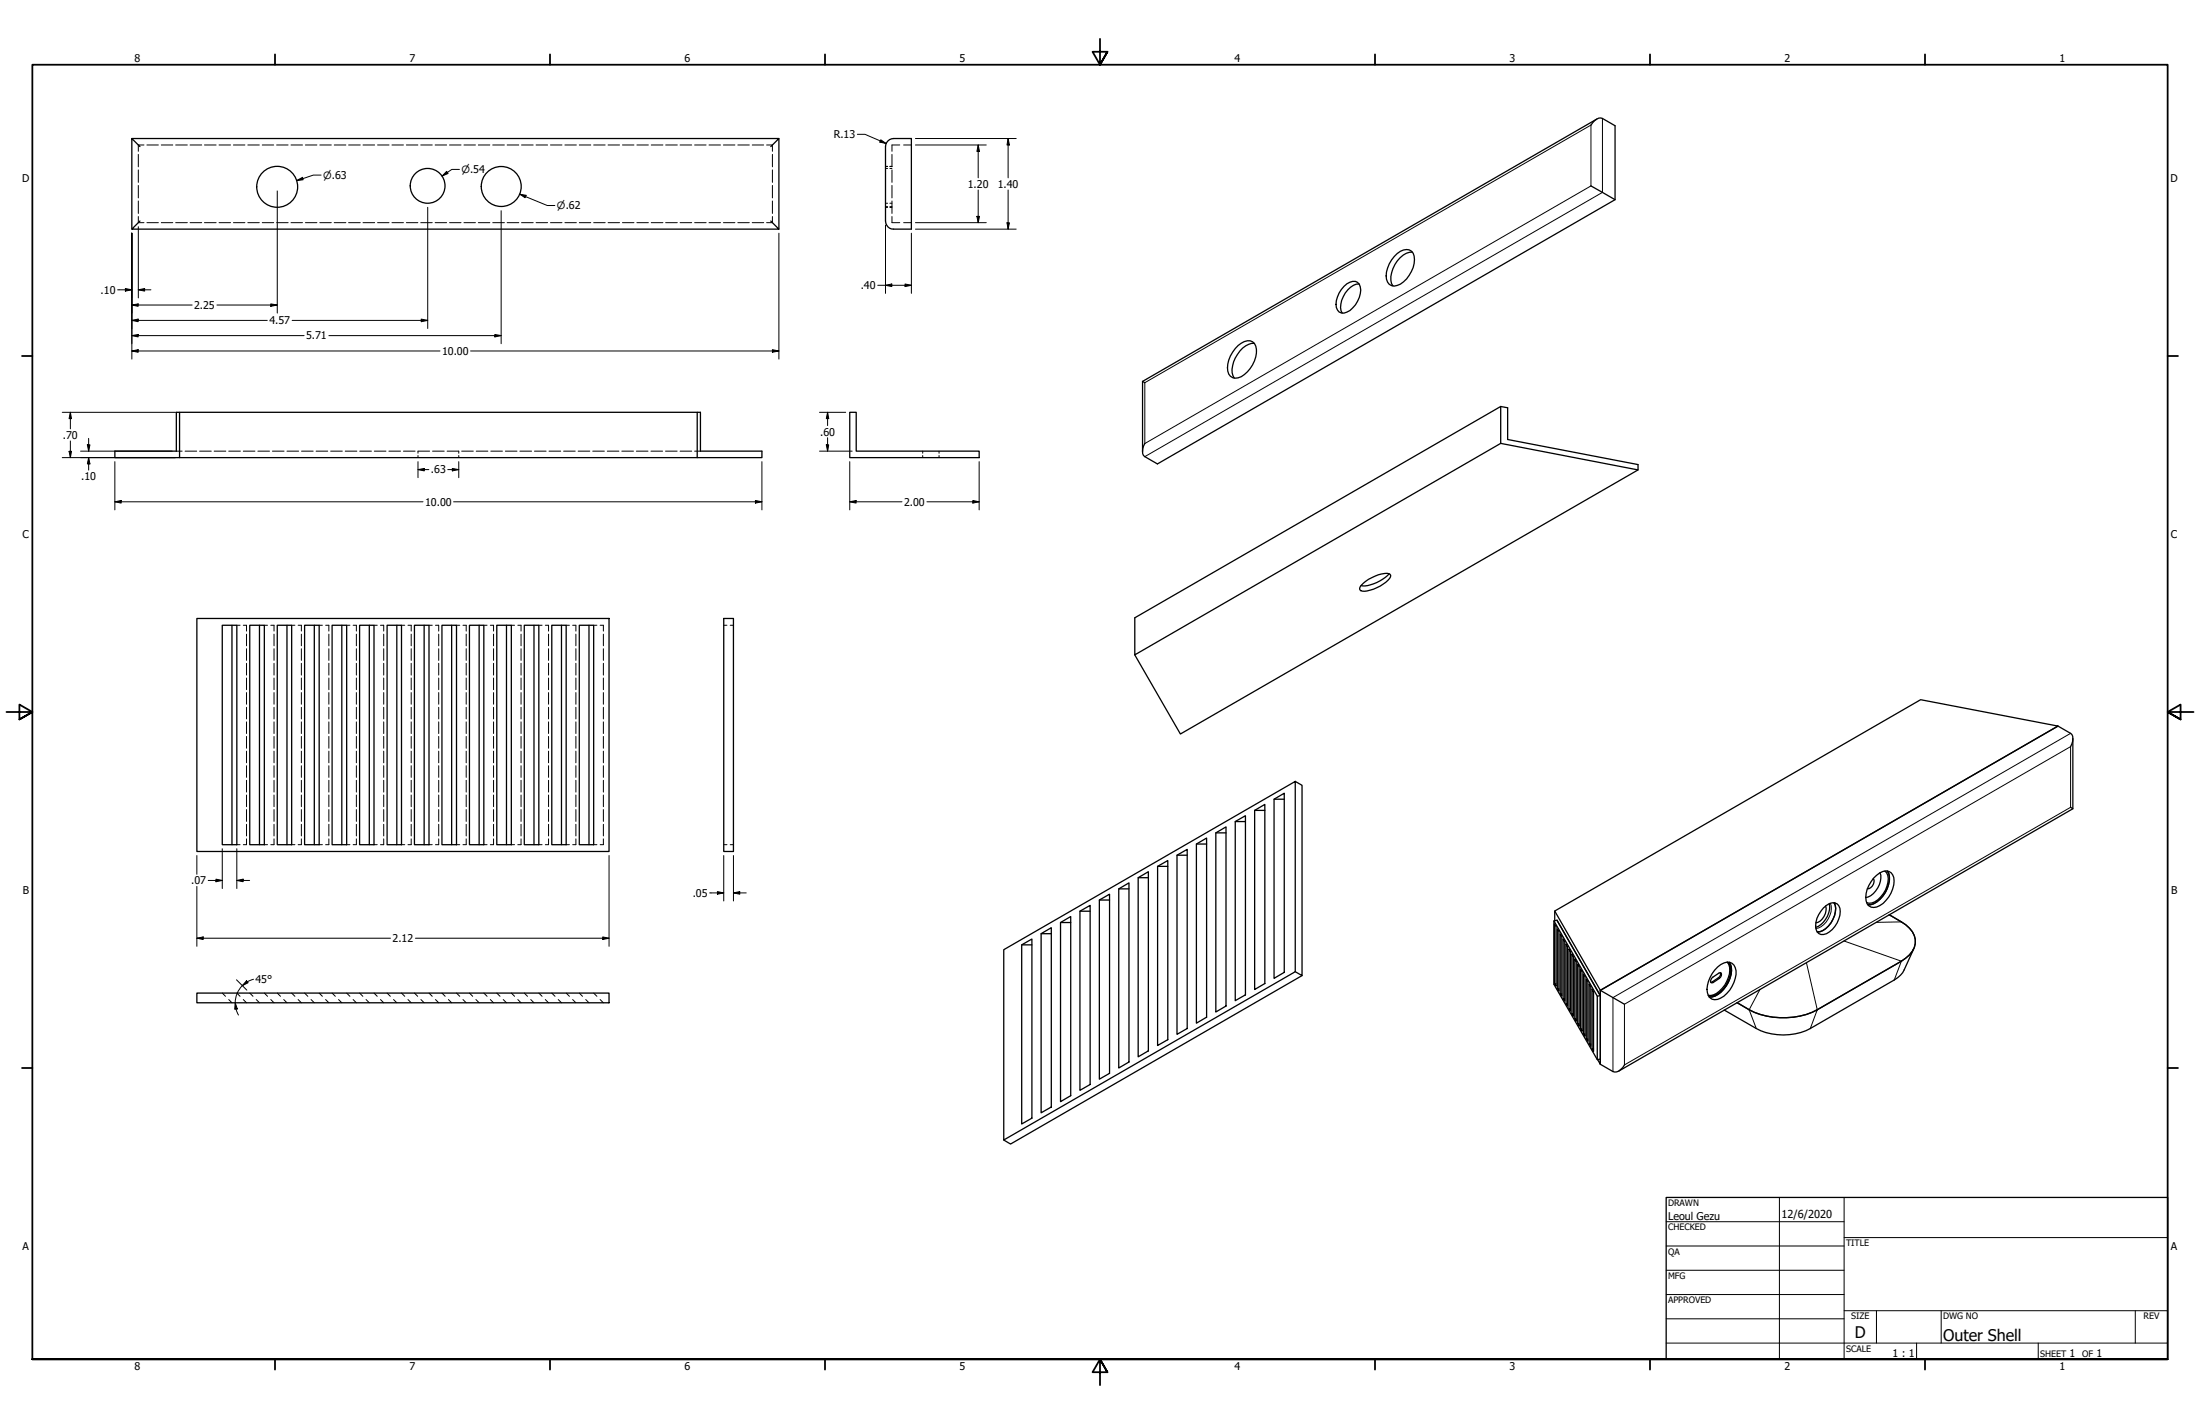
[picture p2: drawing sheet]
<svg xmlns="http://www.w3.org/2000/svg" width="864mm" height="559mm" viewBox="0 0 864 559" stroke-linecap="round" stroke-linejoin="round" font-family="sans-serif">
<!-- layer: Visible (ANSI) -->
<g fill="none" stroke="#000" stroke-width=".51">
<path d="M51.8 54.4h254l-3.2 3.1M54.9 57.5l-3.1-3.1v35.5M305.8 54.4v35.5M348.6 55.3l.6-.5 1.6-.4h7v35.5h-7a3.1 3.1 0 0 1-3.2-3.2v-29.2l.4-1.6zM624.5 49.1a4.1 4.1 0 0 1 4.5-2.6l5 2.8v29.1l-179.7 103.7-4.9-2.9a4 4 0 0 1 0-5.1M626.8 46.7l-178.3 103v27.5M624.5 73l9.5 5.4M54.9 86.7l-3.1 3.2h254l-3.2-3.2M548.4 99.5a4.6 4.6 0 0 1 5.6-.9 7.1 7.1 0 0 1 0 8 9.4 9.4 0 0 1-6.7 5.7 3.3 3.3 0 0 1-3.2-4 12.5 12.5 0 0 1 4.3-8.8zM554.4 98.9a8.7 8.7 0 0 0-7.6 6.5 7.4 7.4 0 0 0 0 6.8M527.6 112.4a4.7 4.7 0 0 1 5.3-1.6 5.9 5.9 0 0 1 0 7.4 6.9 6.9 0 0 1-6.4 4.6 3.6 3.6 0 0 1-1.9-4.8 11.3 11.3 0 0 1 3-5.6zM533.5 111.4a8.2 8.2 0 0 0-6.8 6.5 5.9 5.9 0 0 0 .2 5"/>
<path d="M486 135.6a5.3 5.3 0 0 1 5.7-1.5 6.3 6.3 0 0 1 .7 7.5 11.3 11.3 0 0 1-6.4 6.7 3.3 3.3 0 0 1-4.2-4 12.6 12.6 0 0 1 4.2-8.7zM492.4 134.7a7.8 7.8 0 0 0-6.6 4.4 10.1 10.1 0 0 0-1.8 8.3l.5 1M448.5 149.7l.9 .5M589.1 159.5v14.5l-143.6 83v-14.6l143.6-82.9 2.7 .5v12.5l51.2 9.8v2.1l-179.6 103.6-17.9-31M70.5 179.6h-25.4v-2.6h24.1v-15.2h205.8v15.2h24.1v2.6h-25.4M70.5 161.8v17.8h203.2v-17.8M333.6 161.8h2.5v15.2h48.3v2.6h-50.8zM589.1 174l53.9 10.4M534.4 229.6a14.7 14.7 0 0 1 10.7-4.5l.6 .3a1.68 1.68 0 0 1-.9 2.3 15.6 15.6 0 0 1-10.1 4.3l-.9-.6 .1-1.1zM545.3 225.2a15.6 15.6 0 0 1-10.4 4.7l-.6-.2M77.3 242.7h161.8v91.4h-161.8zM87.2 245.4h5.8v86.1h-5.8z"/>
<path d="M91.1 245.4v86.1M98 245.4h5.8v86.1h-5.8zM101.9 245.4v86.1M108.8 245.4h5.7v86.1h-5.7zM112.6 245.4v86.1M119.6 245.4h5.7v86.1h-5.7zM123.4 245.4v86.1M130.4 245.4h5.7v86.1h-5.7zM134.2 245.4v86.1M141.2 245.4h5.6v86.1h-5.6zM145 245.4v86.1M152 245.4h5.6v86.1h-5.6z"/>
<path d="M155.8 245.4v86.1M162.7 245.4h5.7v86.1h-5.7zM166.5 245.4v86.1M173.5 245.4h5.7v86.1h-5.7zM177.3 245.4v86.1M184.3 245.4h5.6v86.1h-5.6zM188.1 245.4v86.1M195 245.4h5.7v86.1h-5.7zM198.8 245.4v86.1M205.8 245.4h5.7v86.1h-5.7zM209.6 245.4v86.1M216.6 245.4h5.6v86.1h-5.6z"/>
<path d="M220.4 245.4v86.1M227.4 245.4h5.6v86.1h-5.6zM231.2 245.4v86.1M284.1 242.7h3.8v91.4h-3.8zM812.8 293a4.1 4.1 0 0 0 0-5.2l-5-2.9-179.6 103.7v29l5 2.9a3.8 3.8 0 0 0 4.5-2.6M813.7 289.8v27.6l-178.3 102.9M492.5 318l4-2.3v70.3l-4 2.3zM492.5 318h4M500.1 313.6l4-2.3v70.3l-4 2.3zM500.1 313.6h4M508.4 306.6l2.7 1.6v74.6l-2.7-1.5M812.8 316.8l.9 .6"/>
<path d="M454.4 340l4-2.3v70.3l-4 2.3zM454.4 340h4M462 335.6l4-2.3v70.3l-4 2.3zM462 335.6h4M469.6 331.2l4-2.3v70.3l-4 2.3zM469.6 331.2h4M477.3 326.8l4-2.3v70.3l-4 2.3zM477.3 326.8h4M484.9 322.4l4-2.3v70.3l-4 2.3zM484.9 322.4h4M423.9 357.6l4-2.3v70.3l-4 2.3zM423.9 357.6h4"/>
<path d="M431.5 353.2l4-2.3v70.3l-4 2.3zM431.5 353.2h4M439.2 348.8l4-2.3v70.3l-4 2.3zM439.2 348.8h4M446.8 344.4l4-2.3v70.3l-4 2.3zM446.8 344.4h4M610.3 357.5l17.9 31.1 9.5 5.5M715.8 356.2a4.5 4.5 0 0 1 5.4-1.5 4.8 4.8 0 0 1 .6 5.9 8.9 8.9 0 0 1-6 6.1 2.76 2.76 0 0 1-3.1-3.4 10.1 10.1 0 0 1 3.1-7.1zM716.6 355.5a5.5 5.5 0 0 1-3.8 6.6M718.1 354.6a8.6 8.6 0 0 1-5.4 9.3M720 354.3a8.4 8.4 0 0 1-2.3 9.1 5.8 5.8 0 0 1-4.3 2.3M735.3 344.8a2.79 2.79 0 0 1-2.3 3.9"/>
<path d="M735.5 344.6a6.3 6.3 0 0 1 5.9-2.7 4.2 4.2 0 0 1 2 5.3 11.8 11.8 0 0 1-6.7 8.7 3.2 3.2 0 0 1-4.3-3.7 11.6 11.6 0 0 1 3.1-7.6zM738 342.5a8.3 8.3 0 0 1-5.6 9.7M739.9 341.8a4.8 4.8 0 0 1 .8 5.9 10.3 10.3 0 0 1-5.9 6.6l-2.1-.1M740.9 341.8a8.1 8.1 0 0 1-.8 8.4 8.3 8.3 0 0 1-6.9 4.8M741.6 359a21.7 21.7 0 0 1 9.1 6.6 7.3 7.3 0 0 1-2.6 10.4l-34.7 20.2a30.4 30.4 0 0 1-31.5-2.8M394 372.7l114.4-66.1v74.7l-114.4 66.1zM401.1 370.8l4-2.3v70.3l-4 2.3zM401.1 370.8h4M408.7 366.4l4-2.4v70.4l-4 2.3zM408.7 366.4h4M416.3 362l4-2.3v70.3l-4 2.3zM416.3 362h4"/>
<path d="M610 361.4l17 29.5M610.3 361.3v-3.8l143.6-82.9 53.9 10.3-179.6 103.7v2.1M611.2 361.1l17 29.6M611.2 361.1l17 29.6v24.9M611.2 361.1l-1.2 .3v24.9l17 29.5 1.2-.2M674.2 379.5a5.1 5.1 0 0 1 5.7-1.5 5.1 5.1 0 0 1 1.3 5.9 10.6 10.6 0 0 1-8.1 8.4 4 4 0 0 1-2.9-5.6 13.5 13.5 0 0 1 4-7.2zM678.1 377.6a7.2 7.2 0 0 1-.3 7.6 9.6 9.6 0 0 1-6.2 5.5l-1-.1M678.2 377.6a6.7 6.7 0 0 1 0 7.7 8.9 8.9 0 0 1-6.6 5.5l-1-.1M678.8 377.6a7.8 7.8 0 0 1-.4 7.9 10.1 10.1 0 0 1-6.4 5.7h-1.1M751.3 372.2l-3.8 8.4a9 9 0 0 1-3.9 4l-33 19a23.4 23.4 0 0 1-21.2 0l-12.6-7.2M77.3 389.7h161.8v3.8h-161.8zM511.1 382.8l-114.4 66.1-2.7-1.5"/>
<path d="M610.2 386l.6 1v-23.5l-.6-1v23.5l.6 .1M611.3 387.9l.6 1v-23.4l-.6-1v23.4l.6 .2M612.5 389.9l.6 1v-23.4l-.6-1v23.4l.6 .2M613.6 391.9l.6 1v-23.5l-.6-1v23.5l.6 .1M614.7 393.8l.6 1v-23.4l-.6-1v23.4l.6 .2M615.9 395.8l.6 1v-23.4l-.6-1v23.4l.6 .2M617 397.8l.6 1v-23.5l-.6-1v23.5l.6 .2M618.2 399.7l.5 1v-23.4l-.5-1v23.4l.5 .2M628.2 390.7l-1.2 .2v24.9M672.3 383.5l2.5-1.7h.8a1.76 1.76 0 0 1-.7 2.1l-2.4 1.7h-.9a1.76 1.76 0 0 1 .7-2.1zM675.3 381.7a1.69 1.69 0 0 1-.7 2l-3 1.8M619.3 401.7l.6 1v-23.4l-.6-1v23.4l.6 .2"/>
<path d="M620.4 403.7l.6 1v-23.4l-.6-1.1v23.5l.6 .2M621.5 405.6l.7 1.1v-23.5l-.7-1v23.4l.7 .2M622.7 407.6l.6 1v-23.4l-.6-1v23.4l.6 .2M623.8 409.6l.7 1v-23.4l-.7-1.1v23.5l.7 .2M625 411.5l.5 1.1v-23.5l-.5-1v23.4l.5 .2M628.2 415.6v2l-1.1-1.8"/>
<circle cx="108.8" cy="73.3" r="8"/>
<circle cx="167.9" cy="72.9" r="6.8"/>
<circle cx="196.8" cy="73.2" r="7.8"/>
</g>
<!-- layer: Visible Narrow (ANSI) -->
<path d="M629 46.5v29l-179.6 103.7M449.4 150.2l175.1-101.1v23.9l-175.1 101.1zM812.8 287.8l-179.6 103.7v29M718.5 354.5a8.2 8.2 0 0 1-5.7 9.9M709.1 377.8l4.3 18.4-2.8 7.4M723.8 369.3l22.6 7.9-2.8 7.4M746.4 361.8l-9.9 .1M637.7 394.1l175.1-101.1v23.8l-175.1 101.1zM672.1 385.3l.4 .3M674.6 383.7l.3 .2M690.9 388.2l-4.3 8 2.8 7.4" fill="none" stroke="#000" stroke-width=".39"/>
<!-- layer: Visible (ANSI) -->
<circle cx="720.1" cy="354.5" r=".25" fill="#000"/>
<!-- layer: Hidden (ANSI) -->
<g fill="none" stroke="#000" stroke-width=".39">
<path d="M56.5 56.9h-2.2v2.5M57.7 56.9h4.5M63.3 56.9h4.5M69 56.9h4.5M74.6 56.9h4.6M80.3 56.9h4.5M86 56.9h4.5M91.6 56.9h4.5M97.3 56.9h4.5M102.9 56.9h4.5M108.6 56.9h4.5M114.2 56.9h4.5"/>
<path d="M119.9 56.9h4.5M125.5 56.9h4.5M131.2 56.9h4.6M136.8 56.9h4.6M142.5 56.9h4.6M148.2 56.9h4.5M153.9 56.9h4.5M159.5 56.9h4.5M165.2 56.9h4.5M170.8 56.9h4.5M176.5 56.9h4.5M182.1 56.9h4.5"/>
<path d="M187.8 56.9h4.5M193.4 56.9h4.6M199.1 56.9h4.5M204.7 56.9h4.6M210.4 56.9h4.5M216.1 56.9h4.5M221.7 56.9h4.6M227.4 56.9h4.5M233 56.9h4.6M238.7 56.9h4.5M244.3 56.9h4.6M250 56.9h4.5"/>
<path d="M255.7 56.9h4.5M261.3 56.9h4.6M267 56.9h4.5M272.7 56.9h4.5M278.3 56.9h4.5M284 56.9h4.5M289.6 56.9h4.5M295.3 56.9h4.5M300.9 56.9h2.3v2.5M353.2 56.9h-3.1v2.5M354.7 56.9h3.1M54.3 60.6v4.9"/>
<path d="M54.3 66.7v4.9M54.3 72.8v4.9M54.3 78.9v4.9M303.2 60.6v4.9M303.2 66.7v4.9M303.2 72.8v4.9M303.2 78.9v4.9M347.6 65.3h.8M347.6 66.1h.8M347.6 79.8h.8M349.3 65.3h.8M349.3 66.1h.8"/>
<path d="M349.3 79.8h.8M350.1 60.6v4.9M350.1 66.7v4.9M350.1 72.8v4.9M350.1 78.9v4.9M54.3 85v2.4h2.2M57.7 87.4h4.5M63.3 87.4h4.5M69 87.4h4.5M74.6 87.4h4.6M80.3 87.4h4.5M86 87.4h4.5"/>
<path d="M91.6 87.4h4.5M97.3 87.4h4.5M102.9 87.4h4.5M108.6 87.4h4.5M114.2 87.4h4.5M119.9 87.4h4.5M125.5 87.4h4.5M131.2 87.4h4.6M136.8 87.4h4.6M142.5 87.4h4.6M148.2 87.4h4.5M153.9 87.4h4.5"/>
<path d="M159.5 87.4h4.5M165.2 87.4h4.5M170.8 87.4h4.5M176.5 87.4h4.5M182.1 87.4h4.5M187.8 87.4h4.5M193.4 87.4h4.6M199.1 87.4h4.5M204.7 87.4h4.6M210.4 87.4h4.5M216.1 87.4h4.5M221.7 87.4h4.6"/>
<path d="M227.4 87.4h4.5M233 87.4h4.6M238.7 87.4h4.5M244.3 87.4h4.6M250 87.4h4.5M255.7 87.4h4.5M261.3 87.4h4.6M267 87.4h4.5M272.7 87.4h4.5M278.3 87.4h4.5M284 87.4h4.5M289.6 87.4h4.5"/>
<path d="M295.3 87.4h4.5M303.2 85v2.4h-2.3M347.6 81.1h.8M347.6 81.4h.8M349.3 81.1h.8M349.3 81.4h.8M350.1 85v2.4h3.1M354.7 87.4h3.1M69.2 177h2.3M72.6 177h4.6M78.4 177h4.5M84.1 177h4.5"/>
<path d="M89.8 177h4.6M95.5 177h4.6M101.2 177h4.6M106.9 177h4.6M112.6 177h4.6M118.4 177h4.5M124.1 177h4.6M129.8 177h4.6M135.5 177h4.6M141.2 177h4.6M146.9 177h4.6M152.7 177h4.5"/>
<path d="M158.4 177h4.5M164.1 178.8v.8M168.7 177h-4.6v.9M169.8 177h4.6M175.5 177h4.6v.9M180.1 178.8v.8M181.2 177h4.6M186.9 177h4.6M192.7 177h4.5M198.4 177h4.5M204.1 177h4.6M209.8 177h4.6"/>
<path d="M215.5 177h4.6M221.2 177h4.6M226.9 177h4.6M232.7 177h4.5M238.4 177h4.6M244.1 177h4.6M249.8 177h4.6M255.5 177h4.6M261.2 177h4.6M267 177h4.5M272.7 177h2.3M362.2 177v.9"/>
<path d="M362.2 178.8v.8M368.6 177v.9M368.6 178.8v.8M93 245.4h1.2M95.5 245.4h1.3v2.2M96.8 248.9v4.5M96.8 254.6v4.5M103.8 245.4h1.2M106.3 245.4h1.3v2.2M107.6 248.9v4.5M107.6 254.6v4.5M114.5 245.4h1.3"/>
<path d="M117 245.4h1.3v2.2M118.3 248.9v4.5M118.3 254.6v4.5M125.3 245.4h1.3M127.8 245.4h1.3v2.2M129.1 248.9v4.5M129.1 254.6v4.5M136.1 245.4h1.3M138.6 245.4h1.3v2.2M139.9 248.9v4.5M139.9 254.6v4.5M146.8 245.4h1.3"/>
<path d="M149.4 245.4h1.2v2.2M150.6 248.9v4.5M150.6 254.6v4.5M157.6 245.4h1.3M160.1 245.4h1.3v2.2M161.4 248.9v4.5M161.4 254.6v4.5M168.4 245.4h1.3M170.9 245.4h1.3v2.2M172.2 248.9v4.5M172.2 254.6v4.5M179.2 245.4h1.3"/>
<path d="M181.7 245.4h1.3v2.2M183 248.9v4.5M183 254.6v4.5M189.9 245.4h1.3M192.5 245.4h1.2v2.2M193.7 248.9v4.5M193.7 254.6v4.5M200.7 245.4h1.3M203.3 245.4h1.2v2.2M204.5 248.9v4.5M204.5 254.6v4.5M211.5 245.4h1.3"/>
<path d="M214.1 245.4h1.2v2.2M215.3 248.9v4.5M215.3 254.6v4.5M222.2 245.4h1.3M224.8 245.4h1.3v2.2M226.1 248.9v4.5M226.1 254.6v4.5M233 245.4h1.3M235.6 245.4h1.3v2.2M236.9 248.9v4.5M236.9 254.6v4.5M284.1 245.4h1.3"/>
<path d="M286.6 245.4h1.3M96.8 260.3v4.6M96.8 266.1v4.5M96.8 271.8v4.6M96.8 277.6v4.5M107.6 260.3v4.6M107.6 266.1v4.5M107.6 271.8v4.6M107.6 277.6v4.5M118.3 260.3v4.6M118.3 266.1v4.5M118.3 271.8v4.6"/>
<path d="M118.3 277.6v4.5M129.1 260.3v4.6M129.1 266.1v4.5M129.1 271.8v4.6M129.1 277.6v4.5M139.9 260.3v4.6M139.9 266.1v4.5M139.9 271.8v4.6M139.9 277.6v4.5M150.6 260.3v4.6M150.6 266.1v4.5M150.6 271.8v4.6"/>
<path d="M150.6 277.6v4.5M161.4 260.3v4.6M161.4 266.1v4.5M161.4 271.8v4.6M161.4 277.6v4.5M172.2 260.3v4.6M172.2 266.1v4.5M172.2 271.8v4.6M172.2 277.6v4.5M183 260.3v4.6M183 266.1v4.5M183 271.8v4.6"/>
<path d="M183 277.6v4.5M193.7 260.3v4.6M193.7 266.1v4.5M193.7 271.8v4.6M193.7 277.6v4.5M204.5 260.3v4.6M204.5 266.1v4.5M204.5 271.8v4.6M204.5 277.6v4.5M215.3 260.3v4.6M215.3 266.1v4.5M215.3 271.8v4.6"/>
<path d="M215.3 277.6v4.5M226.1 260.3v4.6M226.1 266.1v4.5M226.1 271.8v4.6M226.1 277.6v4.5M236.9 260.3v4.6M236.9 266.1v4.5M236.9 271.8v4.6M236.9 277.6v4.5M96.8 283.3v4.5M96.8 289v4.6M96.8 294.8v4.5"/>
<path d="M107.6 283.3v4.5M107.6 289v4.6M107.6 294.8v4.5M118.3 283.3v4.5M118.3 289v4.6M118.3 294.8v4.5M129.1 283.3v4.5M129.1 289v4.6M129.1 294.8v4.5M139.9 283.3v4.5M139.9 289v4.6M139.9 294.8v4.5"/>
<path d="M150.6 283.3v4.5M150.6 289v4.6M150.6 294.8v4.5M161.4 283.3v4.5M161.4 289v4.6M161.4 294.8v4.5M172.2 283.3v4.5M172.2 289v4.6M172.2 294.8v4.5M183 283.3v4.5M183 289v4.6M183 294.8v4.5"/>
<path d="M193.7 283.3v4.5M193.7 289v4.6M193.7 294.8v4.5M204.5 283.3v4.5M204.5 289v4.6M204.5 294.8v4.5M215.3 283.3v4.5M215.3 289v4.6M215.3 294.8v4.5M226.1 283.3v4.5M226.1 289v4.6M226.1 294.8v4.5"/>
<path d="M236.9 283.3v4.5M236.9 289v4.6M236.9 294.8v4.5M96.8 300.5v4.6M96.8 306.2v4.6M96.8 312v4.5M96.8 317.7v4.6M107.6 300.5v4.6M107.6 306.2v4.6M107.6 312v4.5M107.6 317.7v4.6M118.3 300.5v4.6"/>
<path d="M118.3 306.2v4.6M118.3 312v4.5M118.3 317.7v4.6M129.1 300.5v4.6M129.1 306.2v4.6M129.1 312v4.5M129.1 317.7v4.6M139.9 300.5v4.6M139.9 306.2v4.6M139.9 312v4.5M139.9 317.7v4.6M150.6 300.5v4.6"/>
<path d="M150.6 306.2v4.6M150.6 312v4.5M150.6 317.7v4.6M161.4 300.5v4.6M161.4 306.2v4.6M161.4 312v4.5M161.4 317.7v4.6M172.2 300.5v4.6M172.2 306.2v4.6M172.2 312v4.5M172.2 317.7v4.6M183 300.5v4.6"/>
<path d="M183 306.2v4.6M183 312v4.5M183 317.7v4.6M193.7 300.5v4.6M193.7 306.2v4.6M193.7 312v4.5M193.7 317.7v4.6M204.5 300.5v4.6M204.5 306.2v4.6M204.5 312v4.5M204.5 317.7v4.6M215.3 300.5v4.6"/>
<path d="M215.3 306.2v4.6M215.3 312v4.5M215.3 317.7v4.6M226.1 300.5v4.6M226.1 306.2v4.6M226.1 312v4.5M226.1 317.7v4.6M236.9 300.5v4.6M236.9 306.2v4.6M236.9 312v4.5M236.9 317.7v4.6M93 331.5h1.2"/>
<path d="M96.8 329.2v2.3h-1.3M96.8 323.5v4.5M103.8 331.5h1.2M107.6 329.2v2.3h-1.3M107.6 323.5v4.5M114.5 331.5h1.3M118.3 323.5v4.5M118.3 329.2v2.3h-1.3M125.3 331.5h1.3M129.1 329.2v2.3h-1.3M129.1 323.5v4.5M136.1 331.5h1.3"/>
<path d="M139.9 329.2v2.3h-1.3M139.9 323.5v4.5M146.8 331.5h1.3M150.6 329.2v2.3h-1.2M150.6 323.5v4.5M157.6 331.5h1.3M161.4 329.2v2.3h-1.3M161.4 323.5v4.5M168.4 331.5h1.3M172.2 329.2v2.3h-1.3M172.2 323.5v4.5M179.2 331.5h1.3"/>
<path d="M183 329.2v2.3h-1.3M183 323.5v4.5M189.9 331.5h1.3M193.7 329.2v2.3h-1.2M193.7 323.5v4.5M200.7 331.5h1.3M204.5 329.2v2.3h-1.2M204.5 323.5v4.5M211.5 331.5h1.3M215.3 329.2v2.3h-1.2M215.3 323.5v4.5M222.2 331.5h1.3"/>
<path d="M226.1 329.2v2.3h-1.3M226.1 323.5v4.5M233 331.5h1.3M236.9 329.2v2.3h-1.3M236.9 323.5v4.5M284.1 331.5h1.3M286.6 331.5h1.3M87.2 389.7l1.3 1.3M89.8 392.2l1.3 1.3M93 389.7l1.2 1.3M95.5 392.2l1.3 1.3M98 389.7l1.3 1.3"/>
<path d="M100.6 392.2l1.3 1.3M103.8 389.7l1.2 1.3M106.3 392.2l1.3 1.3M108.8 389.7l1.3 1.3M111.4 392.2l1.2 1.3M114.5 389.7l1.3 1.3M117 392.2l1.3 1.3M119.6 389.7l1.2 1.3M122.1 392.2l1.3 1.3M125.3 389.7l1.3 1.3M127.8 392.2l1.3 1.3M130.4 389.7l1.2 1.3"/>
<path d="M132.9 392.2l1.3 1.3M136.1 389.7l1.3 1.3M138.6 392.2l1.3 1.3M141.2 389.7l1.2 1.3M143.7 392.2l1.3 1.3M146.8 389.7l1.3 1.3M149.4 392.2l1.2 1.3M152 389.7l1.2 1.3M154.5 392.2l1.3 1.3M157.6 389.7l1.3 1.3M160.1 392.2l1.3 1.3M162.7 389.7l1.3 1.3"/>
<path d="M165.2 392.2l1.3 1.3M168.4 389.7l1.3 1.3M170.9 392.2l1.3 1.3M173.5 389.7l1.3 1.3M176 392.2l1.3 1.3M179.2 389.7l1.3 1.3M181.7 392.2l1.3 1.3M184.3 389.7l1.2 1.3M186.8 392.2l1.3 1.3M189.9 389.7l1.3 1.3M192.5 392.2l1.2 1.3M195 389.7l1.3 1.3"/>
<path d="M197.5 392.2l1.3 1.3M200.7 389.7l1.3 1.3M203.3 392.2l1.2 1.3M205.8 389.7l1.3 1.3M208.3 392.2l1.3 1.3M211.5 389.7l1.3 1.3M214.1 392.2l1.2 1.3M216.6 389.7l1.3 1.3M219.1 392.2l1.3 1.3M222.2 389.7l1.3 1.3M224.8 392.2l1.3 1.3M227.4 389.7l1.3 1.3"/>
<path d="M229.9 392.2l1.3 1.3M233 389.7l1.3 1.3M235.6 392.2l1.3 1.3"/>
</g>
<!-- layer: Border (ANSI) -->
<g fill="none" stroke="#000" stroke-width=".7">
<path d="M431.8 15.2v10.2l-2.9-5.1h5.8l-2.9 5.1 2.9-5.1M107.9 21.3v4.1M215.9 21.3v4.1M323.8 21.3v4.1M539.8 21.3v4.1M647.7 21.3v4.1M755.6 21.3v4.1M8.6 139.7h4.1M850.9 139.7h4.1M2.5 279.4h10.2l-5.1-2.9v5.8l5.1-2.9-5.1 2.9M861.1 279.4h-10.2l5.1-2.9v5.8l-5.1-2.9 5.1 2.9M8.6 419.1h4.1"/>
<path d="M850.9 419.1h4.1M12.7 533.4v-508h838.2v508h-838.2h838.2M107.9 533.4v4.1M215.9 533.4v4.1M323.8 533.4v4.1M434.7 538.5l-2.9-5.1 2.9 5.1h-5.8l2.9-5.1v10.2M539.8 533.4v4.1M647.7 533.4v4.1M755.6 533.4v4.1"/>
</g>
<!-- layer: Title (ANSI) -->
<g fill="none" stroke="#000" stroke-width=".39">
<path d="M654 479.4h69.9M698.5 469.9v63.5M723.9 469.9v63.5M654 488.9h69.9M654 498.5h69.9M723.9 485.6h127M654 508h69.9M654 517.5h69.9M723.9 514.3h127M736.6 514.3v12.7M762 514.3v12.7M838.2 514.3v12.7"/>
<path d="M654 527h196.9M752.3 527v6.4M800.1 527v6.4"/>
</g>
<path d="M654 469.9h196.9v63.5h-196.9z" fill="none" stroke="#000" stroke-width=".51"/>
<!-- layer: Dimension (ANSI) -->
<g fill="none" stroke="#000" stroke-width=".39">
<path d="M336.5 52.7h3l8.4 3.6M345.8 54.9l2.1 1.4-2.5-.5zM359.3 54.4h39.6M359.3 56.9h27.9M384 56.9l.5 2.5h-1zM384 56.9v12.9M395.7 54.4l.5 2.5h-.9zM395.7 54.4v15.4M108.8 74.9v48M116.5 70.9l2.2-1.3 .3 .9zM126 68.7h-3l-6.5 2.2M175.3 67.2l.6 .9-2.4 1z"/>
<path d="M180.3 66.5h-2.9l-3.9 2.6M204 76.2l2.5 .4-.4 1zM204 76.2l10.8 4.4h3M384 74.5v12.9M395.7 74.5v15.4M51.8 91.5v49.4M54.3 89v27.9M167.9 81.3v47.6M196.7 82.7v52.2M305.8 91.5v49.4M347.6 88.3v26.8M357.8 91.5v23.6"/>
<path d="M359.3 89.9h39.6M359.3 87.4h27.9M383.5 84.9h1l-.5 2.5zM395.3 87.4h.9l-.5 2.5zM46.2 113.7h5.6M49.2 113.2l2.6 .5-2.6 .5zM51.8 119.7l2.4-.4v.9zM51.8 119.7h23.6M54.3 113.7l2.5-.5v1zM54.3 113.7h4.9M85.2 119.7h23.6M106.3 119.3l2.5 .4-2.5 .5z"/>
<path d="M344.6 112h13.2M347.6 112l2.5-.6v1.1zM355.3 111.4l2.5 .6-2.5 .5zM51.8 125.7l2.4-.5v1zM51.8 131.7l2.4-.4v.9zM51.8 137.7l2.4-.5v1zM51.8 125.7h53.1M51.8 131.7h67.6M51.8 137.7h120.9M114.7 125.7h53.2M129.1 131.7h67.6M165.4 125.2l2.5 .5-2.5 .5z"/>
<path d="M184.7 137.7h121.1M194.2 131.3l2.5 .4-2.5 .5zM303.2 137.2l2.6 .5-2.6 .5zM24.4 161.8h44.5M24.4 179.6h44.5M27.1 177.1h1l-.5 2.5zM27.6 161.8l.5 2.5h-1zM27.6 161.8v6.5M27.6 173v6.6M31.6 177h36M34.3 174.6h1l-.5 2.4zM34.8 179.6l.5 2.5h-1z"/>
<path d="M34.8 172v5M34.8 179.6v4.9M321.7 161.8h10.3M321.7 177h12.8M324.4 174.6h.9l-.4 2.4zM324.9 161.8l.4 2.5h-.9zM324.9 161.8v5.2M324.9 171.8v5.2M45.1 196.9l2.5-.5v1zM45.1 196.9h121M45.1 181.2v18.9M164.1 184.3l2.5-.5v1z"/>
<path d="M164.1 184.3h4.2M164.1 181.2v6.3M175.8 184.3h4.3M177.5 183.8l2.6 .5-2.6 .5zM178.1 196.9h121M180.1 181.2v6.3M296.5 196.4l2.6 .5-2.6 .5zM299.1 181.2v18.9M333.6 196.9l2.4-.5v1zM333.6 196.9h20.5M333.6 181.2v18.9M363.9 196.9h20.5"/>
<path d="M381.9 196.4l2.5 .5-2.5 .5zM384.4 181.2v18.9M77.3 335.7v7.4M87.2 333.1v15.6M93 333.1v15.6M239.1 335.7v35.6M284.1 335.7v17.9M287.9 335.7v17.9M77.3 347.9v23.4M81.7 345.5h5.5M84.8 345l2.4 .5-2.4 .5zM93 345.5l2.4-.5v1z"/>
<path d="M93 345.5h5M278.6 350.4h5.5M281.6 349.9l2.5 .5-2.5 .5zM287.9 350.4l2.5-.5v1zM287.9 350.4h5M77.3 368.2l2.5-.5v1zM77.3 368.2h76M163.1 368.2h76M236.6 367.7l2.5 .5-2.5 .5zM92.3 393.5l.9 2.4-1.1 .1zM92.8 384.5l4.1 4.1M96.8 384.9l.6 .7-2.3 1.2z"/>
<path d="M97.1 385.3a9.6 9.6 0 0 0-3.9 12.1l.4 .9M99.5 384.3l-2.4 1"/>
</g>
<g fill="#000">
<path d="M345.8 54.9l2.1 1.4-2.5-.5z" fill-rule="evenodd"/>
<path d="M384 56.9l.5 2.5h-1z" fill-rule="evenodd"/>
<path d="M395.7 54.4l.5 2.5h-.9z" fill-rule="evenodd"/>
<path d="M116.5 70.9l2.2-1.3 .3 .9z" fill-rule="evenodd"/>
<path d="M175.3 67.2l.6 .9-2.4 1z" fill-rule="evenodd"/>
<path d="M204 76.2l2.5 .4-.4 1z" fill-rule="evenodd"/>
<path d="M383.5 84.9h1l-.5 2.5z" fill-rule="evenodd"/>
<path d="M395.3 87.4h.9l-.5 2.5z" fill-rule="evenodd"/>
<path d="M49.2 113.2l2.6 .5-2.6 .5z" fill-rule="evenodd"/>
<path d="M51.8 119.7l2.4-.4v.9z" fill-rule="evenodd"/>
<path d="M54.3 113.7l2.5-.5v1z" fill-rule="evenodd"/>
<path d="M347.6 112l2.5-.6v1.1z" fill-rule="evenodd"/>
<path d="M355.3 111.4l2.5 .6-2.5 .5z" fill-rule="evenodd"/>
<path d="M51.8 125.7l2.4-.5v1z" fill-rule="evenodd"/>
<path d="M51.8 131.7l2.4-.4v.9z" fill-rule="evenodd"/>
<path d="M51.8 137.7l2.4-.5v1z" fill-rule="evenodd"/>
<path d="M106.3 119.3l2.5 .4-2.5 .5z" fill-rule="evenodd"/>
<path d="M165.4 125.2l2.5 .5-2.5 .5z" fill-rule="evenodd"/>
<path d="M194.2 131.3l2.5 .4-2.5 .5z" fill-rule="evenodd"/>
<path d="M303.2 137.2l2.6 .5-2.6 .5z" fill-rule="evenodd"/>
<path d="M27.1 177.1h1l-.5 2.5z" fill-rule="evenodd"/>
<path d="M27.6 161.8l.5 2.5h-1z" fill-rule="evenodd"/>
<path d="M34.3 174.6h1l-.5 2.4z" fill-rule="evenodd"/>
<path d="M324.4 174.6h.9l-.4 2.4z" fill-rule="evenodd"/>
<path d="M324.9 161.8l.4 2.5h-.9z" fill-rule="evenodd"/>
<path d="M34.8 179.6l.5 2.5h-1z" fill-rule="evenodd"/>
<path d="M45.1 196.9l2.5-.5v1z" fill-rule="evenodd"/>
<path d="M164.1 184.3l2.5-.5v1z" fill-rule="evenodd"/>
<path d="M177.5 183.8l2.6 .5-2.6 .5z" fill-rule="evenodd"/>
<path d="M296.5 196.4l2.6 .5-2.6 .5z" fill-rule="evenodd"/>
<path d="M333.6 196.9l2.4-.5v1z" fill-rule="evenodd"/>
<path d="M381.9 196.4l2.5 .5-2.5 .5z" fill-rule="evenodd"/>
<path d="M84.8 345l2.4 .5-2.4 .5z" fill-rule="evenodd"/>
<path d="M93 345.5l2.4-.5v1z" fill-rule="evenodd"/>
<path d="M281.6 349.9l2.5 .5-2.5 .5z" fill-rule="evenodd"/>
<path d="M287.9 350.4l2.5-.5v1z" fill-rule="evenodd"/>
<path d="M77.3 368.2l2.5-.5v1z" fill-rule="evenodd"/>
<path d="M236.6 367.7l2.5 .5-2.5 .5z" fill-rule="evenodd"/>
<path d="M92.3 393.5l.9 2.4-1.1 .1z" fill-rule="evenodd"/>
<path d="M96.8 384.9l.6 .7-2.3 1.2z" fill-rule="evenodd"/>
</g>
<g font-size="6.3">
<text x="728.1" y="524.9">D</text>
<text x="762.8" y="526.2">Outer Shell</text>
</g>
<text font-size="4.3" x="699.3" y="478">12/6/2020</text>
<g font-size="4.2">
<text x="52.8" y="24.4">8</text>
<text x="160.8" y="24.4">7</text>
<text x="268.7" y="24.4">6</text>
<text x="376.7" y="24.4">5</text>
<text x="484.6" y="24.4">4</text>
<text x="592.6" y="24.4">3</text>
<text x="700.5" y="24.4">2</text>
<text x="808.5" y="24.4">1</text>
<text x="327.3" y="54.2">R.13</text>
<text x="8.8" y="71.4">D</text>
<text x="852" y="71.4">D</text>
<text x="379.9" y="73.7">1.20</text>
<text x="391.7" y="73.7">1.40</text>
<text x="337.9" y="113.5">.40</text>
<text x="39.5" y="115.3">.10</text>
<text x="76.2" y="121.2">2.25</text>
<text x="105.7" y="127.2">4.57</text>
<text x="120.1" y="133.2">5.71</text>
<text x="173.5" y="139.3">10.00</text>
<text x="24.7" y="172.2">.70</text>
<text x="321.9" y="170.9">.60</text>
<text x="169.2" y="185.8">.63</text>
<text x="31.9" y="188.4">.10</text>
<text x="166.9" y="198.4">10.00</text>
<text x="354.9" y="198.4">2.00</text>
<text x="8.9" y="211.1">C</text>
<text x="852.2" y="211.1">C</text>
<text x="75.1" y="347">.07</text>
<text x="9" y="350.8">B</text>
<text x="271.9" y="351.9">.05</text>
<text x="852.2" y="350.8">B</text>
<text x="154.1" y="369.7">2.12</text>
<text x="100.3" y="385.6">45°</text>
<text x="654.8" y="478.6">Leoul Gezu</text>
<text x="8.9" y="490.5">A</text>
<text x="852.2" y="490.5">A</text>
<text x="742.9" y="532.6">1 : 1</text>
<text x="812.4" y="532.6">1</text>
<text x="823" y="532.6">1</text>
<text x="52.8" y="537.5">8</text>
<text x="160.8" y="537.5">7</text>
<text x="268.7" y="537.5">6</text>
<text x="376.7" y="537.5">5</text>
<text x="484.6" y="537.5">4</text>
<text x="592.6" y="537.5">3</text>
<text x="700.5" y="537.5">2</text>
<text x="808.5" y="537.5">1</text>
</g>
<g font-size="3.9">
<text x="126.8" y="70.2">⌀.63</text>
<text x="181.2" y="67.9">⌀.54</text>
<text x="218.6" y="82.1">⌀.62</text>
</g>
<g font-size="3.5">
<text x="654.8" y="473.2">DRAWN</text>
<text x="654.8" y="482.8">CHECKED</text>
<text x="724.7" y="488.9">TITLE</text>
<text x="654.8" y="492.3">QA</text>
<text x="654.8" y="501.8">MFG</text>
<text x="654.8" y="511.4">APPROVED</text>
<text x="726.7" y="517.7">SIZE</text>
<text x="762.8" y="517.7">DWG NO</text>
<text x="841.4" y="517.7">REV</text>
<text x="724.7" y="530.4">SCALE</text>
<text x="800.9" y="532.6">SHEET</text>
<text x="817.4" y="532.6">OF</text>
</g>
</svg>
